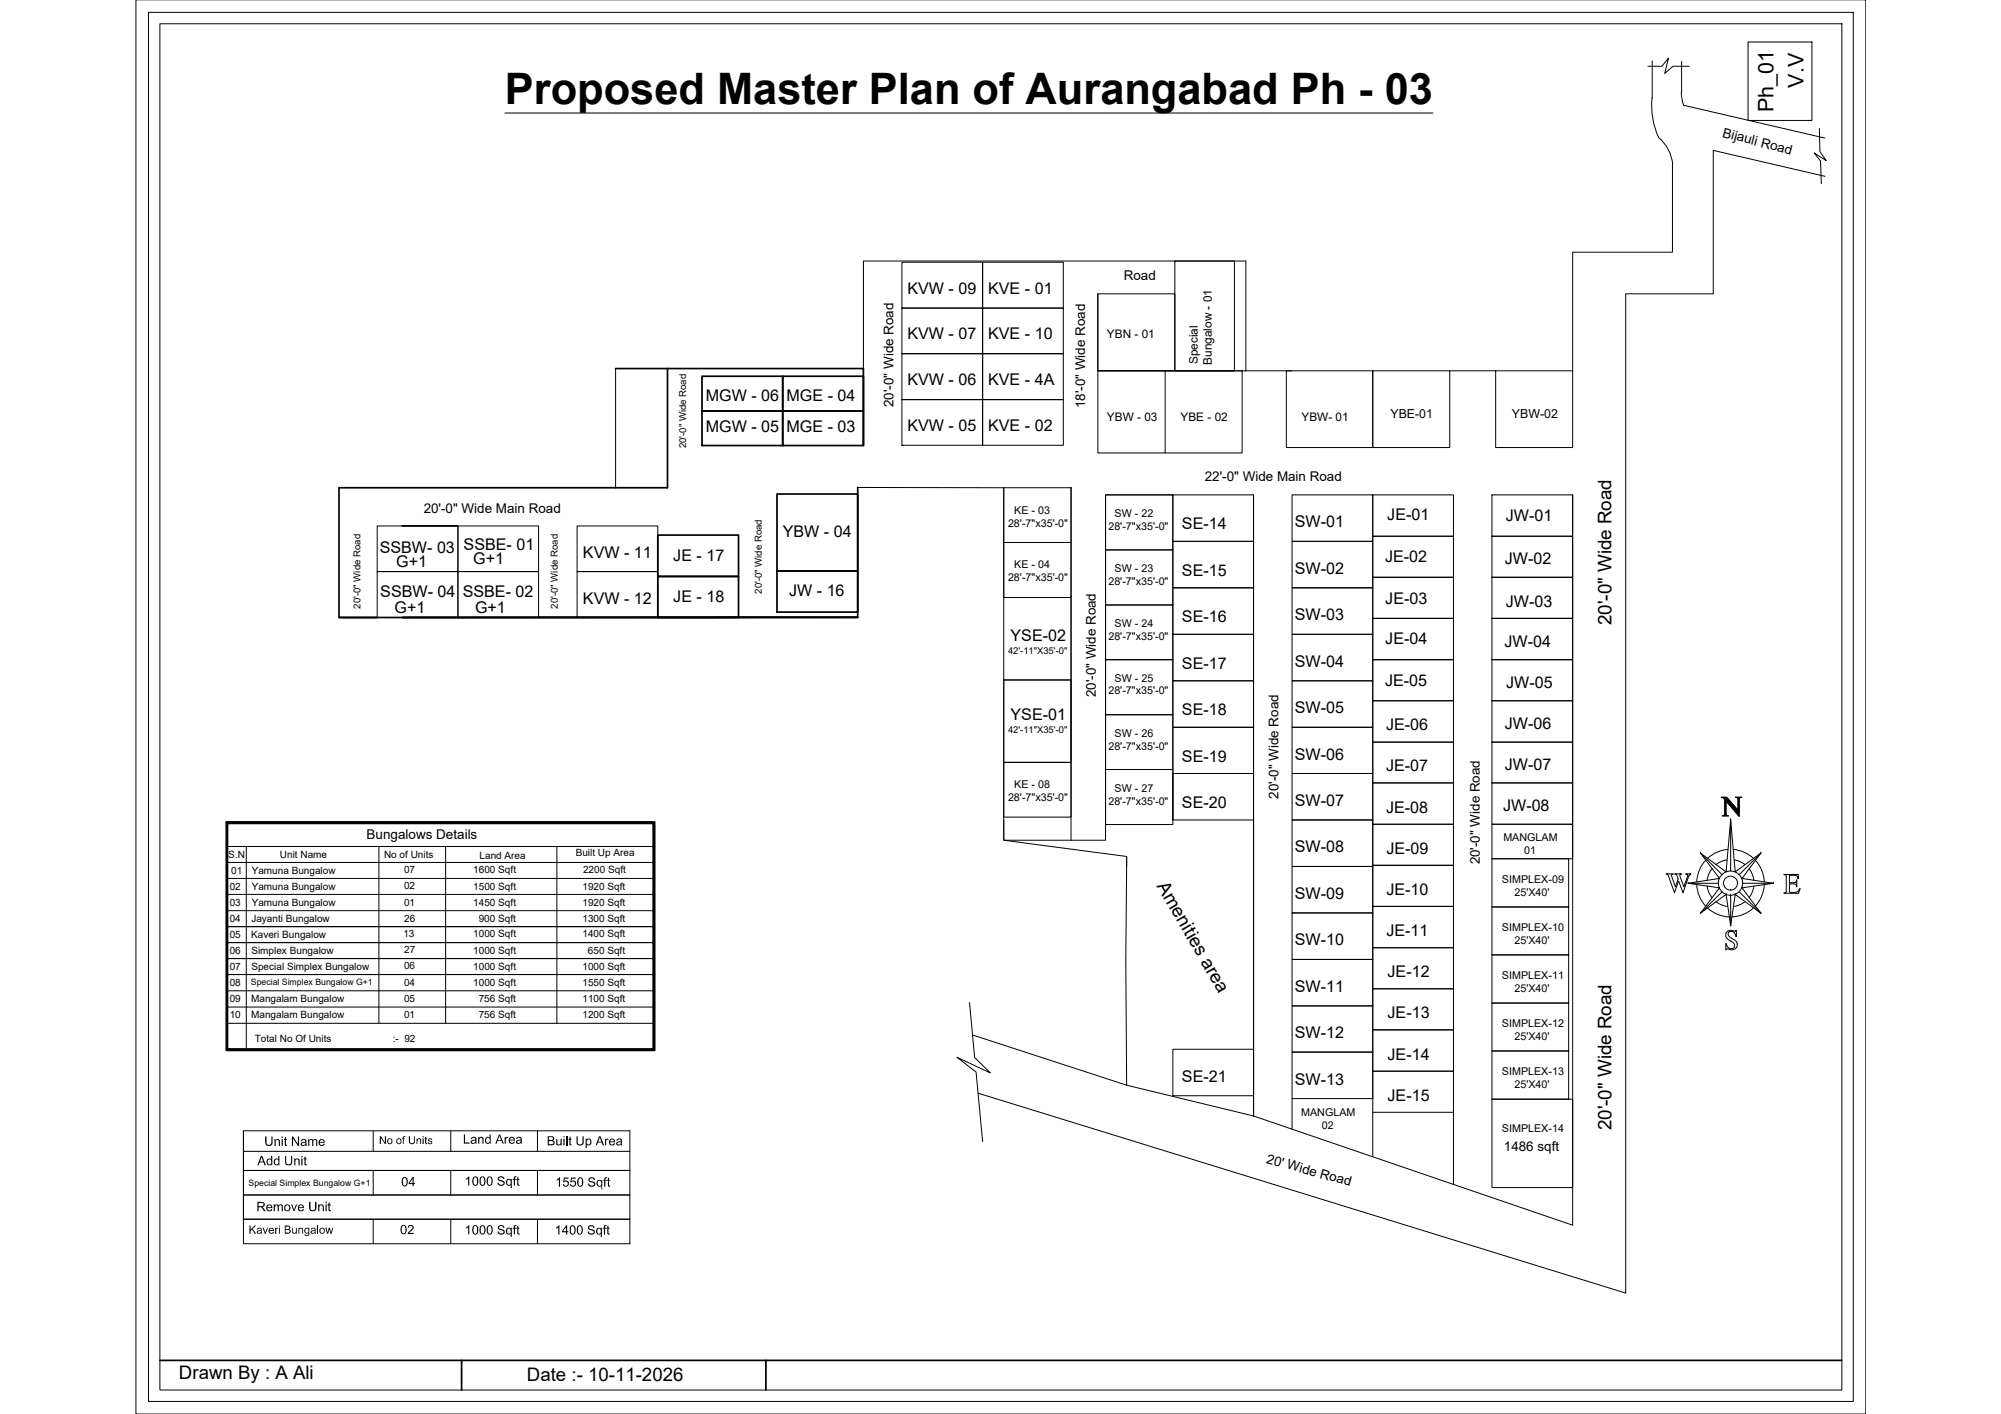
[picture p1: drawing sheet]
<svg xmlns="http://www.w3.org/2000/svg" width="297mm" height="210mm" viewBox="0 0 297 210" stroke-linecap="round" stroke-linejoin="round" font-family="sans-serif">
<!-- layer: PDF4_Geometry -->
<g fill="none" stroke="#000" stroke-width=".15">
<path d="M244.6 9.8h2.1l1-1.2-.6 2.3 1.3-1.1h2.4M245.2 14.5a11.3 11.3 0 0 0 1 6 5.7 5.7 0 0 1 2.1 3.9v13h-14.8v17.6M245.3 9v5.6M249.6 13.7l.1 1.2 .2 .8M249.6 9.1v4.6M250 15.6l20.9 4.9M259.5 6.2h9.5v11.7h-9.5zM270.1 19.1l.1 3.4 .9 1.3-1.8-1.1 .9 1.2 .2 3.4M270.9 26.2l-16.6-3.9v21.3h-13v148.4l-96.1-29.7M173 55h-10v12.2h10M173 55h11.4v12.2h-11.4zM184.9 55h6.9"/>
<path d="M191 55h12.8v11.4h-12.8zM203.8 55h11.4v11.4h-11.4zM215.2 55h6.8M222 55h11.5v11.4h-11.5zM149 72.4v52.3h15.1v-51.2h10M149 72.4h10v8.1h-10zM159 72.4v52.3M164.1 73.5h10v8.1h-10zM174.1 73.5h12v6.9h-12zM186.1 73.5v92.2v-44v44l47.4 16.2v-108.4M191.8 73.5h12v6.9h-12zM203.8 73.5h12v6.1h-12z"/>
<path d="M203.8 79.6h12v6.1h-12zM221.5 73.5h12v6.1h-12zM221.5 79.6h12v6.1h-12zM149 80.5h10v8.2h-10zM164.1 81.6h10v8.2h-10zM164.1 89.8h10v8.1h-10zM164.1 97.9h10v8.2h-10zM174.1 80.4h12v6.9h-12zM174.1 87.3h12v6.9h-12zM174.1 94.2h12v6.9h-12zM191.8 80.4h12v6.9h-12zM191.8 87.3h12v6.9h-12z"/>
<path d="M191.8 94.2h12v6.9h-12zM203.8 85.7h12v6.1h-12zM203.8 91.8h12v6.1h-12zM203.8 97.9h12v6.1h-12zM221.5 85.7h12v6.1h-12zM221.5 91.8h12v6.1h-12zM221.5 97.9h12v6.1h-12zM149 113.2h10v8.1h-10zM164.1 106.1h10v8.1h-10zM164.1 114.2h10v8.2h-10zM174.1 101.1h12v6.9h-12zM174.1 108h12v6.8h-12z"/>
<path d="M174.1 114.8h12v6.9h-12zM174.1 114.8v6.9M191.8 101.1h12v6.9h-12zM191.8 108h12v6.8h-12zM191.8 114.8h12v6.9h-12zM203.8 104h12v6.2h-12zM203.8 110.2h12v6h-12zM203.8 116.2h12v6.2h-12zM221.5 104h12v6.2h-12zM221.5 110.2h12v6h-12zM221.5 116.2h12v6.2h-12zM149 121.7v3l18.2 2.4-.1 15.3 .1 18.7 18.9 4.6"/>
<path d="M167.2 127.1v1.5M191.8 121.7h12v6.9h-12zM191.8 128.6h12v6.9h-12zM191.8 135.5h12v6.9h-12zM203.8 122.4h12v6.1h-12zM221.5 122.4h12v5.1h-12zM221.5 127.5h11.4v7.1h-11.4zM221.5 134.6h11.4v7.1h-11.4zM143.9 148.8l.8 8.2 2.3 2.3-4.9-2.4 2.8 2.2 1 10.4M174.1 155.8h12v6.9h-12zM191.8 142.4h12v6.9h-12zM191.8 149.3h12v6.9h-12z"/>
<path d="M191.8 156.2h12v6.9h-12zM203.8 140.7h12v6.1h-12zM203.8 146.8h12v6.1h-12zM203.8 152.9h12v6.1h-12zM203.8 159h12v6.1h-12zM221.5 141.7h11.4v7.2h-11.4zM221.5 148.9h11.4v7.1h-11.4zM221.5 156h11.4v7.2h-11.4zM191.8 163.1v4.5M203.8 165.1v6.6M215.8 165.1v10.7M221.5 163.2h12v13.1h-12z"/>
</g>
<!-- layer: PDF4_Text -->
<path d="M203.8 128.5h12v6h-12zM203.8 134.5h12v6.2h-12z" fill="none" stroke="#000" stroke-width=".15"/>
<!-- layer: 0 -->
<g fill="none" stroke="#000" stroke-width=".15">
<path d="M133.9 38.9h12v6.8h-12zM145.9 38.9h11.9v6.8h-11.9zM91.4 54.7v17.7M133.9 59.3h12v6.8h-12zM133.9 52.5h12v6.8h-12zM133.9 45.7h12v6.8h-12zM145.9 59.3h11.9v6.8h-11.9zM145.9 52.5h11.9v6.8h-11.9zM145.9 45.7h11.9v6.8h-11.9zM163 43.6v11.4h21.9v-16.3h-56.7v27.4M163 43.6h11.4v11.4h-11.4zM174.4 55h8.8"/>
<path d="M56 78.1h12v6.8h-12zM68 78.1h12v6.8h-12zM85.7 78.1h11.9v6.8h-11.9zM127.3 72.4h21.7M56 84.9h12v6.8h-12zM68 84.9h12v6.8h-12zM85.7 84.9h11.9v6.8h-11.9zM159 88.4v24.5M149 100.9h10v12.3h-10zM149 100.9h10M255.6 118.4h.7M255.8 118.4h.6"/>
<path d="M255.8 118.5h.6M255.9 118.5h.5M255.9 118.5l2.1 2.4M256 118.5l2 2.4M256.1 118.8v2.2M256.1 118.5l1.9 2.3M256.1 118.5l1.9 2.2M256.2 118.8v2.2M256.2 118.5l1.8 2.1M256.2 118.9h.1M256.3 118.5l1.7 2M256.4 118.5l1.6 1.9"/>
<path d="M256.5 118.5l1.5 1.8M257.8 118.4h.6M257.9 118.4h.4M258 118.5h.1M258 118.5v2.5M258.1 118.5v2.6M258.2 118.5v2.6M258.2 118.5h.1M258.3 118.4l-.1 .2v2.6l-2-2.3M258.3 118.4l.3-.1h-1l.4 .2v.1v1.6l-1.7-1.9h-.8l.5 .4v2.2l-.3 .2h.9l-.4-.2v-2M33.8 122.2v33.5M33.8 125.7h63.2"/>
<path d="M33.8 128h63.2M33.8 130.4h63.2M33.8 132.8h63.2M33.8 135.2h63.2M33.8 137.6h63.2M33.8 139.9h63.2M36.6 125.7v30M56.2 125.7v26.2M66.2 125.7v26.2M82.7 125.7v26.2M250.6 131.1h4.5M252.4 126.6l3.2 3.3"/>
<path d="M255.3 130.4h.1M255.6 132.4l-3.2 3.2M255.8 121.1h.6M255.9 121h.4M256 121h.2M256.1 120.8l-.1 .2M256.2 120.8v.2M256.2 132.8h.1M256.2 129.4h.1M256.3 138.4a1.26 1.26 0 0 1 1.3-.2l.2-.1v.9h-.1a.64 .64 0 0 0-.4-.6 .64 .64 0 0 0-.7 .1 .67 .67 0 0 0 .5 .8 .95 .95 0 0 1 .7 1.4 1.16 1.16 0 0 1-1.4 .2l-.2 .1v-.9a.73 .73 0 0 0 .5 .6 .73 .73 0 0 0 .8-.1 .79 .79 0 0 0-.7-1 .86 .86 0 0 1-.5-1.2zM256.9 121.7l.7 7.7 3.8-2.8-2.8 3.8 4.7 .7-4.7 .7 2.8 3.8-3.8-2.8-.7 4.6-.7-4.6-3.8 2.8 2.9-3.8-4.7-.7 4.7-.7-2.9-3.8 3.8 2.8zM256.9 137.4h.1"/>
<path d="M256.9 121.7h.1M256.9 132.9h.1M256.9 132.1h.1M256.9 121.7v7.6M256.9 132.9v4.5M257.6 132.8h.1M257.6 129.4h.1M258 120.3h.1M258.2 132.4l3.2 3.2M258.6 131.8h.1M258.6 130.4h.1M258.7 131.1h4.6"/>
<path d="M261.4 135.6h.1M261.4 126.6h.1M261.4 126.6l-3.2 3.3M263.3 131.1h.1M264.8 129.8h2.1v.6a.54 .54 0 0 0-.6-.5h-.7v1.1h.9h.1l.1-.4v1l-.1-.3-.1-.1h-.9v1.2l.2 .1 .9-.1 .5-.5-.2 .7h-2.2l.4-.2v-2.4zM33.8 142.3h63.2M33.8 144.7h63.2M33.8 149.5h63.2M33.8 147.1h63.2M33.8 151.9h63.2M144.4 153.6l22.8 7.5M36.1 167.9v16.7h57.4v-16.7h-57.4v13.1h57.4"/>
<path d="M36.1 170.9h57.4M36.1 173.8h57.4M36.1 177.4h57.4M55.4 167.9v3M55.4 173.8v3.6M66.9 167.9v3M66.9 173.8v3.6M79.8 167.9v3M79.8 173.8v3.6M55.4 181v3.6M66.9 181v3.6M79.8 181v3.6"/>
<circle cx="256.9" cy="131.1" r="1.8"/>
<circle cx="256.9" cy="131.1" r="1.04"/>
</g>
<!-- layer: AR-WALL -->
<path d="M20.2 0h256.8v209.9h-256.8zM22 1.8h253.1v206.2h-253.1zM23.7 3.5h249.7v202.8h-249.7z" fill="none" stroke="#000" stroke-width=".15"/>
<!-- layer: LINE -->
<path d="M75 16.8h137.7" fill="none" stroke="#000" stroke-width=".15"/>
<!-- layer: WARDROBE -->
<path d="M253.5 134.8a5 5 0 0 0 3.2 1.3M254.7 133.9l1 .5 .8 .2M256.4 127.6l-.7 .2-1 .5M256.5 126.1a5 5 0 0 0-3 1.3M257.3 126.1a5 5 0 0 1 3 1.3M257.4 127.6l.7 .2 .9 .5M259 133.9l-1 .5-.7 .2M259.6 128.9l.6 1 .2 .8M260.3 134.8a5 5 0 0 1-3.2 1.3M260.4 131.5l-.2 .8-.6 .9M260.6 127.7a5 5 0 0 1 1.3 3.2M261.9 131.3a5 5 0 0 1-1.3 3.2" fill="none" stroke="#000" stroke-width=".15"/>
<!-- layer: A2 -->
<path d="M174.4 38.7h8.8v16.3h-8.8z" fill="none" stroke="#000" stroke-width=".15"/>
<!-- layer: 0 -->
<g fill="none" stroke="#000" stroke-width=".25">
<path d="M91.4 54.7h36.8v11.4M99.1 54.7v17.7h-48.8v19.3h5.7M104.2 55.9h12v5.1h-12zM116.2 55.9h12v5.1h-12zM59.7 78.1h8.3M97.6 79.4h12v6.2h-12zM104.2 61h12v5.1h-12zM115.3 73.3h12v11.5h-12zM116.2 61h12v5.1h-12zM127.3 72.4v19.2l-67.6 .1 67.6-.1M50.3 91.7h77M97.6 85.6h12v6.1h-12z"/>
<path d="M115.3 84.8h12v6.1h-12zM33.6 122h63.6v33.9h-63.6zM33.7 122.1h63.4v33.7h-63.4zM33.8 122.2h63.2v33.5h-63.2zM23.7 201.9h249.7M68.5 201.9v4.4M113.7 201.9v4.4"/>
</g>
<g fill="#000">
<path d="M39.4 168.7h.2v.8a.36 .36 0 0 0 .3 .4 .36 .36 0 0 0 .4-.4v-.8h.2l-.1 1.2-.2 .2h-.3a.45 .45 0 0 1-.5-.5zM40.8 169.1h.1v.2a.36 .36 0 0 1 .4-.2 .36 .36 0 0 1 .3 .4v.6h-.2v-.6a.25 .25 0 0 0-.3-.3 .25 .25 0 0 0-.2 .4v.5h-.1zM40.6 178.8h.2v.2a.34 .34 0 0 1 .6 0 .31 .31 0 0 1 .4-.2 .31 .31 0 0 1 .2 .3v.7h-.2v-.6a.22 .22 0 0 0-.2-.3 .22 .22 0 0 0-.2 .3v.6h-.2v-.6a.22 .22 0 0 0-.2-.3 .22 .22 0 0 0-.2 .3v.6h-.2zM42.3 168.8h.1v.3h.2v.1h-.2v.7h.2v.2l-.3-.1v-.8h-.2v-.1h.2zM42.3 171.6h.2v.8a.37 .37 0 0 0 .3 .5 .37 .37 0 0 0 .4-.5v-.8h.2v.9a.53 .53 0 0 1-.6 .5 .53 .53 0 0 1-.5-.6zM43.2 178.8h.2l.2 .8 .3-.8h.2l-.4 1h-.1zM43.3 168.7h.2l.7 1.1v-1.1h.2v1.4h-.2l-.7-1.1v1.1h-.2zM43.7 172h.1v.1a.34 .34 0 0 1 .5-.1 .34 .34 0 0 1 .2 .4v.6h-.2v-.6a.24 .24 0 0 0-.3-.3 .24 .24 0 0 0-.2 .3v.6h-.1zM45.2 171.8l.2-.2v.4h.1v.1h-.1v.7h.1v.2l-.3-.1v-.8h-.1v-.1h.1zM45.9 178.4h.2v.8a.36 .36 0 0 0 .3 .5 .36 .36 0 0 0 .4-.5v-.8h.2l-.1 1a.54 .54 0 0 1-.6 .4 .54 .54 0 0 1-.4-.6zM45.7 169.1h.2v.2a.34 .34 0 0 1 .6 0 .34 .34 0 0 1 .4-.2 .34 .34 0 0 1 .2 .3v.7h-.2v-.6a.22 .22 0 0 0-.2-.3 .22 .22 0 0 0-.2 .3v.6h-.2v-.6a.24 .24 0 0 0-.3-.3 .24 .24 0 0 0-.1 .4v.5h-.2zM47.2 178.8h.2v.2a.36 .36 0 0 1 .4-.2 .36 .36 0 0 1 .3 .4v.6h-.2v-.6a.26 .26 0 0 0-.3-.3 .26 .26 0 0 0-.2 .4v.5h-.2z"/>
<path d="M48.8 178.6l.1-.2v.4h.2v.2h-.2v.6h.2v.2h-.2l-.1-.2v-.6h-.2zM56.4 168.7h.1l.6 .9v-.9h.2v1.1h-.2l-.6-.9v.9h-.1zM59.8 168.8l.4-.1-.1 .1a.15 .15 0 0 0-.2 0 .15 .15 0 0 0 0 .2h.2v.1h-.2v.7h-.1v-.7h-.1l.1-.1zM60.7 168.7h.2v.6a.31 .31 0 0 0 .3 .4 .31 .31 0 0 0 .3-.4v-.6h.1v.6a.45 .45 0 0 1-.5 .6 .45 .45 0 0 1-.4-.6zM61.8 169l.2 .1v-.1a.3 .3 0 0 1 .4 0 .3 .3 0 0 1 .1 .3v.5h-.1v-.5a.22 .22 0 0 0-.3-.2 .22 .22 0 0 0-.1 .3v.4h-.2zM63.1 168.8l.2-.1v.3h.1l-.1 .1v.6h.1v.2l-.3-.2v-.6h-.1zM63.5 169.1l.2-.1a.39 .39 0 0 1 .5 .2h-.2a.14 .14 0 0 0-.1-.2 .14 .14 0 0 0-.2 .1 .14 .14 0 0 0 .1 .2 .31 .31 0 0 1 .3 .1 .31 .31 0 0 1 0 .4 .36 .36 0 0 1-.6-.2h.1a.19 .19 0 0 0 .2 .2 .19 .19 0 0 0 .2-.3h-.1a.31 .31 0 0 1-.4-.4zM69.2 174.9l.5-.3v1.4h-.2v-1.1l-.3 .2zM68.9 168.4h.1v1.2h.7v.2h-.8zM71 168.8h.1v.1a.34 .34 0 0 1 .5-.1 .34 .34 0 0 1 .2 .4v.6h-.2v-.6a.24 .24 0 0 0-.2-.3 .24 .24 0 0 0-.3 .3v.6h-.1zM73.9 174.8l.4-.2h.2a.32 .32 0 0 1 .4 .4h-.2a.32 .32 0 0 0-.3-.2 .32 .32 0 0 0-.3 .3l.6 .2a.42 .42 0 0 1 .2 .5 .42 .42 0 0 1-.6 .2l-.4-.2v-.2h.1a.37 .37 0 0 0 .4 .3 .37 .37 0 0 0 .3-.4l-.4-.1a.42 .42 0 0 1-.4-.6zM74.9 168.8h.2v.1l.2-.1h.2l-.1 .2h-.3v.8h-.2z"/>
<path d="M76.3 174.7l.4-.1v.2h-.3v.2h.2v.1h-.2v.9h-.1v-.9h-.2v-.1h.2zM76.8 174.8l.1-.1v.3h.2v.1h-.2v.7l.3 .2a.25 .25 0 0 1-.3 0 .25 .25 0 0 1-.1-.3v-.6h-.1v-.1h.1zM82.6 175.1l.5-.3v1.4h-.1v-1.1l-.3 .2zM82.6 169.1h.1v.5a.24 .24 0 0 0 .3 .3 .24 .24 0 0 0 .2-.3v-.5h.2v.9h-.2v-.1a.35 .35 0 0 1-.4 .1 .35 .35 0 0 1-.2-.4zM83.7 174.8h.7v.2h-.6v.3a.46 .46 0 0 1 .6 .3 .46 .46 0 0 1-.3 .6 .46 .46 0 0 1-.5-.4h.1a.3 .3 0 0 0 .4 .2 .3 .3 0 0 0 .2-.4 .3 .3 0 0 0-.5-.2l-.2 .1zM84.1 168.7h.1v1.3h-.1zM84.8 174.8h.7v.2h-.6v.3a.45 .45 0 0 1 .6 .3 .45 .45 0 0 1-.3 .6 .45 .45 0 0 1-.6-.4h.2a.29 .29 0 0 0 .3 .2 .29 .29 0 0 0 .2-.4 .29 .29 0 0 0-.3-.2l-.2 .1h-.1zM84.5 168.8l.2-.1v.4h.2v.1h-.2v.7h.2v.1l-.4-.1v-.7h-.1v-.1h.1zM85.6 168.7h.2v.7a.37 .37 0 0 0 .3 .5 .37 .37 0 0 0 .4-.5v-.7h.1v.9a.54 .54 0 0 1-.6 .4 .54 .54 0 0 1-.4-.6zM87.4 174.9l.5-.1a.37 .37 0 0 1 .4 .3l-.1 .1a.33 .33 0 0 0-.4-.3 .33 .33 0 0 0-.3 .3l.5 .2a.4 .4 0 0 1 .4 .5 .4 .4 0 0 1-.6 .3l-.4-.2-.1-.3h.1a.39 .39 0 0 0 .4 .3 .39 .39 0 0 0 .4-.3l-.5-.2a.38 .38 0 0 1-.3-.2 .38 .38 0 0 1 0-.4zM89.7 174.9l.5-.1-.1 .1h-.2v.2h.2v.2h-.2v.9h-.2v-.9h-.1zM89.8 169.1h.1v.1l.2-.2 .3 .1-.1 .1h-.2l-.1 .1v.7h-.2z"/>
<path d="M90.2 174.9l.2-.1v.3h.2v.2h-.2v.7h.2v.2l-.4-.1v-.8h-.1v-.2h.1zM37 181.9h.2v.6l.6-.6h.2l-.5 .5 .5 .7h-.2l-.4-.6-.2 .2v.4h-.2zM39 182.3h.1l.3 .7 .3-.7h.1l-.4 .8h-.1zM40.8 182.3h.2v.1l.1-.1h.2v.1h-.2l-.1 .1v.6h-.2zM43.4 182.3h.1v.4a.22 .22 0 0 0 .2 .3 .22 .22 0 0 0 .2-.3v-.4h.2v.8h-.2v-.1a.31 .31 0 0 1-.3 .1 .31 .31 0 0 1-.2-.3zM44.3 182.3h.2a.29 .29 0 0 1 .3 0 .29 .29 0 0 1 .2 .3v.5h-.1v-.5a.21 .21 0 0 0-.3-.2 .21 .21 0 0 0-.2 .2v.5h-.1zM47.1 181.9h.1v1.2h-.1zM48.3 182.3h.2l.1 .6 .2-.6h.2l.1 .6 .2-.6h.2l-.3 .8h-.1l-.2-.6-.2 .6h-.2zM60.6 182l.2-.2 .4 .1a.43 .43 0 0 1 .2 .4 .43 .43 0 0 1-.3 .4l-.4 .3h.7v.2h-.9l.1-.3 .5-.4a.28 .28 0 0 0 .1-.4 .28 .28 0 0 0-.3-.2 .28 .28 0 0 0-.2 .4l-.2-.1zM69.2 182.2l.5-.3v1.3h-.2v-1l-.3 .2zM73.9 182l.5-.2a.52 .52 0 0 1 .5 .5h-.2a.3 .3 0 0 0-.3-.3 .3 .3 0 0 0-.3 .3l.5 .2a.41 .41 0 0 1 .3 .5 .41 .41 0 0 1-.6 .3l-.4-.2v-.3l.1 .1a.37 .37 0 0 0 .4 .2 .37 .37 0 0 0 .3-.3l-.5-.2a.35 .35 0 0 1-.3-.6zM76.3 181.9h.4v.1h-.3v.3h.2v.1h-.2v.8h-.1v-.8h-.2v-.1h.2z"/>
<path d="M76.8 182l.1-.1v.4h.2v.1h-.2v.7h.2v.2l-.3-.2v-.7h-.1v-.1h.1zM82.5 182.2l.5-.3v1.4h-.1v-1.1l-.3 .2zM87.3 182l.2-.1h.2a.44 .44 0 0 1 .6 .4h-.2a.33 .33 0 0 0-.3-.3 .33 .33 0 0 0-.4 .3l.4 .2a.43 .43 0 0 1 .5 .5 .43 .43 0 0 1-.6 .3 .43 .43 0 0 1-.5-.5h.2a.36 .36 0 0 0 .4 .3 .36 .36 0 0 0 .3-.3l-.4-.2a.37 .37 0 0 1-.4-.2 .37 .37 0 0 1 0-.4zM89.7 181.9h.4l-.1 .1h-.2v.3h.2v.1h-.2v.9h-.2v-.9h-.1v-.1h.1zM90.2 182l.1-.1v.4h.2v.1h-.2v.7h.2v.2h-.2l-.1-.2v-.7h-.2v-.1h.2z"/>
<path d="M38.2 178.4h.7a.36 .36 0 0 1 .4 .4 .36 .36 0 0 1-.4 .4l.5 .6h-.2l-.4-.6h-.4v.6h-.2zM38.4 178.6v.4h.4a.25 .25 0 0 0 .3-.2 .25 .25 0 0 0-.3-.2z"/>
<path d="M38.7 171.6h.2l.6 1.4h-.2l-.2-.4h-.5l-.2 .4h-.2zM38.8 171.8l-.2 .6h.5z"/>
<path d="M39.7 172.1l.1-.1h.3l.1 .1v-.5h.2v1.4h-.1v-.1h-.1a.51 .51 0 0 1-.6-.2 .51 .51 0 0 1 .1-.6zM39.9 172.1a.39 .39 0 0 0-.2 .5 .39 .39 0 0 0 .5 .2v-.2a.36 .36 0 0 0-.3-.5z"/>
<path d="M39.7 178.9l.1-.1a.46 .46 0 0 1 .7 .5l-.8 .1a.28 .28 0 0 0 .2 .3 .28 .28 0 0 0 .3-.2h.2a.49 .49 0 0 1-.7 .2 .49 .49 0 0 1-.1-.7zM39.7 179v.2h.5a.27 .27 0 0 0-.1-.3 .27 .27 0 0 0-.4 .1z"/>
<path d="M40.8 172.1a.39 .39 0 0 1 .5 0v-.5h.2v1.4h-.2v-.1h-.1a.52 .52 0 0 1-.6-.2 .52 .52 0 0 1 .2-.6zM41 172.1a.42 .42 0 0 0-.2 .5 .42 .42 0 0 0 .4 .3l.1-.2a.38 .38 0 0 0 0-.4 .38 .38 0 0 0-.3-.2z"/>
<path d="M41.8 169.1h.2v1h-.2zM41.8 168.7h.2v.2h-.2z"/>
<path d="M42.1 179.3a.5 .5 0 0 1 1 0 .5 .5 0 0 1-1 0zM42.5 179l-.1 .2a.34 .34 0 0 0 .3 .5 .34 .34 0 0 0 .2-.6l-.2-.2z"/>
<path d="M44.7 172h.2v1h-.2zM44.7 171.6h.2v.2h-.2z"/>
<path d="M44.4 178.9l.1-.1a.42 .42 0 0 1 .5 .1 .42 .42 0 0 1 .1 .4h-.7a.28 .28 0 0 0 .2 .4 .28 .28 0 0 0 .3-.2h.2a.48 .48 0 0 1-.7 .2 .48 .48 0 0 1-.1-.7zM44.5 179l-.1 .2h.5a.26 .26 0 0 0-.1-.3 .26 .26 0 0 0-.3 .1z"/>
<path d="M44.7 169.2l.2-.1a.39 .39 0 0 1 .4 0 .39 .39 0 0 1 .2 .4v.6h-.1l-.1-.1-.1 .1a.31 .31 0 0 1-.5-.1 .31 .31 0 0 1 .1-.4l.4-.1a.18 .18 0 0 0 .1-.2 .18 .18 0 0 0-.3-.1l-.2 .2h-.2zM44.8 169.7a.24 .24 0 0 0 .3 .3 .24 .24 0 0 0 .1-.4z"/>
<path d="M47.4 169.2l.2-.1a.45 .45 0 0 1 .4 .1 .45 .45 0 0 1 .2 .4h-.7a.28 .28 0 0 0 .2 .4 .28 .28 0 0 0 .3-.2l.2 .1a.51 .51 0 0 1-.7 .1 .51 .51 0 0 1-.1-.7zM47.6 169.3l-.1 .2h.5a.32 .32 0 0 0-.4-.2z"/>
<path d="M48.3 178.8h.2v1h-.2zM48.3 178.4h.2v.2h-.2z"/>
<path d="M57.4 169.4a.45 .45 0 0 1 .9 0 .45 .45 0 0 1-.9 0zM57.7 169.1a.29 .29 0 0 0-.1 .5 .29 .29 0 0 0 .5 0 .3 .3 0 0 0 0-.4 .3 .3 0 0 0-.4-.1z"/>
<path d="M58.8 169.4a.42 .42 0 0 1 .8 0 .42 .42 0 0 1-.8 0zM59 169.1a.32 .32 0 0 0 0 .5 .32 .32 0 0 0 .4 0 .29 .29 0 0 0 0-.4 .29 .29 0 0 0-.4-.1z"/>
<path d="M59.7 174.9a.48 .48 0 0 1 .6-.1 .48 .48 0 0 1 .2 .6v.3a.46 .46 0 0 1-.5 .4 .46 .46 0 0 1-.4-.7zM59.9 174.9l-.1 .6a.31 .31 0 0 0 .1 .4 .31 .31 0 0 0 .4 0l.1-.5a.39 .39 0 0 0-.4-.5z"/>
<path d="M61.2 174.7h.2v.9h.2v.2h-.2v.3h-.2v-.3h-.6v-.2zM61.2 175l-.4 .6h.4z"/>
<path d="M62.7 169h.2v.8h-.2zM62.7 168.7h.2v.1h-.2z"/>
<path d="M70.2 174.8l.2-.1a.52 .52 0 0 1 .5 .2 .52 .52 0 0 1 .1 .5v.1a.46 .46 0 0 1-.5 .5 .46 .46 0 0 1-.4-.6zM70.4 174.8l-.1 .6a.3 .3 0 0 0 .3 .5 .3 .3 0 0 0 .2-.5v-.2a.31 .31 0 0 0-.1-.3 .31 .31 0 0 0-.3-.1z"/>
<path d="M70 168.9l.2-.1a.4 .4 0 0 1 .5 .3l.1 .7h-.2v-.2l-.2 .1a.32 .32 0 0 1-.5-.1 .32 .32 0 0 1 .4-.4h.1a.18 .18 0 0 0 .1-.3 .18 .18 0 0 0-.3 0l-.2 .2h-.1zM70.1 169.4a.21 .21 0 0 0 .1 .3 .21 .21 0 0 0 .3-.1l.1-.3z"/>
<path d="M71.3 174.7h.1a.5 .5 0 0 1 .5 .1 .5 .5 0 0 1 .2 .5l-.1 .2a.44 .44 0 0 1-.4 .5 .44 .44 0 0 1-.4-.6v-.4zM71.5 174.8l-.1 .2v.4a.29 .29 0 0 0 .1 .4 .29 .29 0 0 0 .3 0l.1-.5a.39 .39 0 0 0-.4-.5z"/>
<path d="M72.3 174.8l.2-.1a.52 .52 0 0 1 .5 .1 .52 .52 0 0 1 .1 .6v.2a.43 .43 0 0 1-.5 .4 .43 .43 0 0 1-.4-.5zM72.5 174.8l-.1 .2v.5a.26 .26 0 0 0 .2 .4 .26 .26 0 0 0 .3-.3v-.5a.27 .27 0 0 0-.1-.3 .27 .27 0 0 0-.3 0z"/>
<path d="M72.1 168.9l.2-.1 .4 .1v-.5h.1v1.4h-.1v-.2a.46 .46 0 0 1-.6 0 .46 .46 0 0 1-.1-.6zM72.3 168.9l-.1 .2a.32 .32 0 0 0 0 .4 .32 .32 0 0 0 .5 0v-.3a.24 .24 0 0 0-.1-.3 .24 .24 0 0 0-.3 0z"/>
<path d="M74.1 168.4h.1l.6 1.4h-.2l-.1-.5h-.6l-.2 .5h-.2zM74.2 168.5l-.3 .7h.5z"/>
<path d="M75.2 175.1h.1a.32 .32 0 0 1 .5 0v-.1h.2v1.4h-.2v-.5a.45 .45 0 0 1-.6-.1 .45 .45 0 0 1 0-.6zM75.4 175.1l-.1 .2a.35 .35 0 0 0 0 .4 .35 .35 0 0 0 .3 .2l.2-.2v-.2a.27 .27 0 0 0 0-.3 .27 .27 0 0 0-.3-.1z"/>
<path d="M75.6 168.9l.5-.1 .3 .1v.2v.2h-.7a.31 .31 0 0 0 .2 .3 .31 .31 0 0 0 .4-.1h.1l-.1 .1a.51 .51 0 0 1-.7 0 .51 .51 0 0 1 0-.7zM75.8 169l-.1 .2h.6a.28 .28 0 0 0-.2-.3 .28 .28 0 0 0-.3 .1z"/>
<path d="M76.7 168.9a.42 .42 0 0 1 .5-.1 .42 .42 0 0 1 .3 .3v.7h-.2v-.2l-.3 .2a.31 .31 0 0 1-.4-.3 .31 .31 0 0 1 .4-.3h.1a.16 .16 0 0 0 .1-.3 .16 .16 0 0 0-.3 0l-.1 .2h-.2zM76.8 169.4a.22 .22 0 0 0 .2 .3 .22 .22 0 0 0 .2-.3l.1-.1z"/>
<path d="M81.3 168.7h.5a.34 .34 0 0 1 .4 .2 .34 .34 0 0 1-.1 .4 .38 .38 0 0 1 .2 .5 .38 .38 0 0 1-.5 .2h-.5zM81.5 168.8v.4h.3a.24 .24 0 0 0 .3-.2 .24 .24 0 0 0-.3-.2zM81.5 169.4v.5h.3a.25 .25 0 0 0 .4-.3 .25 .25 0 0 0-.4-.2z"/>
<path d="M83.6 169.1h.2v.9h-.2zM83.6 168.7h.2v.1h-.2z"/>
<path d="M85.8 175v-.1a.44 .44 0 0 1 .6-.1 .44 .44 0 0 1 .2 .6v.2a.46 .46 0 0 1-.5 .6 .46 .46 0 0 1-.4-.6zM86 174.9l-.1 .2v.4a.32 .32 0 0 0 0 .4 .32 .32 0 0 0 .4 0l.1-.5a.46 .46 0 0 0-.3-.5z"/>
<path d="M86.9 169.1h.2v.1a.43 .43 0 0 1 .6-.1 .43 .43 0 0 1 .1 .6l-.1 .1a.39 .39 0 0 1-.6 .1v.5h-.2zM87.2 169.2l-.1 .2a.32 .32 0 0 0 .1 .4 .32 .32 0 0 0 .4 0v-.2a.3 .3 0 0 0 0-.4 .3 .3 0 0 0-.4 0z"/>
<path d="M88.7 175.2l.4-.1 .2 .2v-.2h.1v1.4h-.1v-.5l-.1 .1a.51 .51 0 0 1-.6-.2 .51 .51 0 0 1 .1-.6zM88.9 175.3a.37 .37 0 0 0-.2 .5 .37 .37 0 0 0 .5 .2l.1-.2a.36 .36 0 0 0-.1-.4 .36 .36 0 0 0-.3-.1z"/>
<path d="M88.9 168.7h.2l.6 1.3h-.2l-.2-.4h-.5l-.2 .4h-.2zM89 168.8l-.2 .7h.5z"/>
<path d="M90.5 169.1h.2a.45 .45 0 0 1 .6 .5h-.7a.28 .28 0 0 0 .2 .3 .28 .28 0 0 0 .3-.2h.2l-.1 .3h-.4a.51 .51 0 0 1-.4-.3 .51 .51 0 0 1 .1-.6zM90.6 169.3v.1h.5a.27 .27 0 0 0-.2-.3 .27 .27 0 0 0-.3 .2z"/>
<path d="M91.6 169.1l.3-.1a.31 .31 0 0 1 .3 .1 .31 .31 0 0 1 .1 .3l.1 .6h-.2l-.1-.1-.3 .2a.31 .31 0 0 1-.3-.5l.2-.1 .3-.1a.19 .19 0 0 0 .1-.3 .19 .19 0 0 0-.3 .1l-.2 .1h-.1zM91.7 169.6a.21 .21 0 0 0 .1 .3 .21 .21 0 0 0 .3-.1v-.3z"/>
<path d="M38.1 182.4l.2-.1a.36 .36 0 0 1 .5 .3l.1 .5h-.3a.28 .28 0 0 1-.5-.1 .28 .28 0 0 1 .4-.4h.2a.2 .2 0 0 0-.2-.2 .2 .2 0 0 0-.2 .1h-.2zM38.3 182.8a.19 .19 0 0 0 .1 .2 .19 .19 0 0 0 .3-.1v-.2z"/>
<path d="M40 182.3a.41 .41 0 0 1 .5 0 .41 .41 0 0 1 .2 .4h-.7a.24 .24 0 0 0 .2 .3 .24 .24 0 0 0 .3-.1h.2a.43 .43 0 0 1-.7 .2 .43 .43 0 0 1-.1-.7zM40.1 182.4l-.1 .2h.5a.26 .26 0 0 0-.4-.2z"/>
<path d="M41.4 182.3h.2v.8h-.2zM41.4 181.9h.2v.2h-.2z"/>
<path d="M42.3 181.9h.4a.32 .32 0 0 1 .4 .2 .32 .32 0 0 1-.1 .4 .34 .34 0 0 1 .1 .4 .34 .34 0 0 1-.4 .2h-.4zM42.4 182.1v.3h.3a.2 .2 0 0 0 .3-.1 .2 .2 0 0 0-.3-.2zM42.4 182.6v.4h.3a.21 .21 0 0 0 .3-.2 .21 .21 0 0 0-.3-.2z"/>
<path d="M45.3 182.3h.4l.1 .1v-.1h.1v.7a.37 .37 0 0 1-.3 .5 .37 .37 0 0 1-.4-.3h.1a.26 .26 0 0 0 .4 .1 .26 .26 0 0 0 .1-.3 .43 .43 0 0 1-.6-.1 .43 .43 0 0 1 .1-.6zM45.4 182.4v.1a.29 .29 0 0 0-.1 .4 .29 .29 0 0 0 .5 0 .29 .29 0 0 0-.1-.4l-.1-.2z"/>
<path d="M46.2 182.4l.2-.1a.33 .33 0 0 1 .4 .3l.1 .5h-.3a.28 .28 0 0 1-.5-.1 .28 .28 0 0 1 .4-.4h.1a.17 .17 0 0 0 0-.3 .17 .17 0 0 0-.3 .1l-.2 .1zM46.3 182.8a.19 .19 0 0 0 .1 .2 .19 .19 0 0 0 .3-.1v-.2z"/>
<path d="M47.4 182.7a.45 .45 0 0 1 .9 0 .45 .45 0 0 1-.9 0zM47.6 182.4v.1a.3 .3 0 0 0 0 .4 .3 .3 0 0 0 .4 .1 .3 .3 0 0 0 .1-.4 .3 .3 0 0 0-.5-.2z"/>
<path d="M59.5 182h.1a.48 .48 0 0 1 .6 0 .48 .48 0 0 1 .2 .6l-.1 .2a.44 .44 0 0 1-.5 .4 .44 .44 0 0 1-.3-.6zM59.8 182l-.2 .3v.4a.28 .28 0 0 0 .2 .3 .28 .28 0 0 0 .3 0l.1-.5a.39 .39 0 0 0-.4-.5z"/>
<path d="M70.2 182.1a.45 .45 0 0 1 .6-.2 .45 .45 0 0 1 .2 .6v.3a.46 .46 0 0 1-.5 .5 .46 .46 0 0 1-.4-.6zM70.4 182l-.1 .6a.4 .4 0 0 0 .4 .5l.1-.2v-.5a.31 .31 0 0 0-.1-.3 .31 .31 0 0 0-.3-.1z"/>
<path d="M71.2 182.1a.44 .44 0 0 1 .6-.2 .44 .44 0 0 1 .2 .5v.4a.45 .45 0 0 1-.5 .5 .45 .45 0 0 1-.3-.7zM71.5 182l-.1 .3v.3a.29 .29 0 0 0 .1 .5 .29 .29 0 0 0 .4-.4v-.1a.39 .39 0 0 0-.4-.6z"/>
<path d="M72.3 182a.47 .47 0 0 1 .6-.1 .47 .47 0 0 1 .2 .6v.4a.43 .43 0 0 1-.5 .4 .43 .43 0 0 1-.4-.6zM72.5 182l-.1 .3v.5a.27 .27 0 0 0 .2 .3 .27 .27 0 0 0 .3-.3v-.5a.27 .27 0 0 0-.1-.2 .27 .27 0 0 0-.3-.1z"/>
<path d="M75.2 182.3a.37 .37 0 0 1 .6 .1v-.1h.2v1.3h-.2v-.5a.48 .48 0 0 1-.6-.1 .48 .48 0 0 1 0-.6zM75.4 182.4l-.1 .2a.31 .31 0 0 0 .1 .5 .31 .31 0 0 0 .4-.2v-.1a.31 .31 0 0 0 0-.3 .31 .31 0 0 0-.4-.1z"/>
<path d="M84.1 181.9h.1v.9h.2v.1h-.2v.4h-.2v-.4h-.6v-.1zM84 182.2l-.4 .6h.4z"/>
<path d="M84.7 182a.49 .49 0 0 1 .6 0 .49 .49 0 0 1 .2 .6l-.1 .4a.44 .44 0 0 1-.6 .2 .44 .44 0 0 1-.2-.5zM84.9 182l-.2 .3v.3a.29 .29 0 0 0 .1 .5 .29 .29 0 0 0 .4-.2v-.5a.31 .31 0 0 0-.3-.4z"/>
<path d="M85.7 182h.1a.45 .45 0 0 1 .5 0 .45 .45 0 0 1 .2 .5v.3a.47 .47 0 0 1-.5 .5 .47 .47 0 0 1-.4-.7zM85.9 182l-.1 .3v.4a.28 .28 0 0 0 .1 .4 .28 .28 0 0 0 .4-.1v-.5a.36 .36 0 0 0-.3-.5z"/>
<path d="M88.7 182.3h.4l.1 .1v-.1h.2v1.4h-.2v-.6l-.1 .1a.52 .52 0 0 1-.6-.3 .52 .52 0 0 1 .2-.6zM88.8 182.4l-.1 .2a.29 .29 0 0 0 .1 .5 .29 .29 0 0 0 .4-.2 .34 .34 0 0 0-.4-.5z"/>
</g>
<text font-size="6.4" x="75" y="15.4">Proposed Master Plan of Aurangabad Ph - 03</text>
<text font-size="6.2" x="246.6" y="133.7">W</text>
<g font-size="3.2">
<text x="263.3" y="16.7" transform="rotate(-90 263.3 16.7)">Ph_01</text>
<text x="267.7" y="13" transform="rotate(-90 267.7 13)">V.V</text>
</g>
<g font-size="2.8">
<text x="239.2" y="92.8" transform="rotate(-90 239.2 92.8)">20'-0&quot; Wide Road</text>
<text x="171.7" y="131.5" transform="rotate(60 171.7 131.5)">Amenities area</text>
<text x="239.2" y="167.8" transform="rotate(-90 239.2 167.8)">20'-0&quot; Wide Road</text>
<text x="26.6" y="204.8">Drawn By : A Ali</text>
<text x="78.2" y="205">Date :- 10-11-2026</text>
</g>
<g font-size="2.4">
<text x="134.7" y="43.6">KVW - 09</text>
<text x="146.7" y="43.6">KVE - 01</text>
<text x="134.7" y="50.4">KVW - 07</text>
<text x="146.7" y="50.4">KVE - 10</text>
<text x="104.8" y="59.5">MGW - 06</text>
<text x="116.8" y="59.5">MGE - 04</text>
<text x="134.7" y="57.2">KVW - 06</text>
<text x="146.7" y="57.2">KVE - 4A</text>
<text x="104.8" y="64.2">MGW - 05</text>
<text x="116.8" y="64.2">MGE - 03</text>
<text x="134.7" y="64">KVW - 05</text>
<text x="146.7" y="64">KVE - 02</text>
<text x="205.9" y="77.2">JE-01</text>
<text x="223.5" y="77.4">JW-01</text>
<text x="56.4" y="82.1">SSBW- 03</text>
<text x="68.8" y="81.6">SSBE- 01</text>
<text x="70.3" y="83.7">G+1</text>
<text x="86.5" y="82.8">KVW - 11</text>
<text x="100" y="83.2">JE - 17</text>
<text x="116.2" y="79.8">YBW - 04</text>
<text x="175.5" y="78.6">SE-14</text>
<text x="192.2" y="78.3">SW-01</text>
<text x="205.6" y="83.5">JE-02</text>
<text x="223.4" y="83.8">JW-02</text>
<text x="56.5" y="88.6">SSBW- 04</text>
<text x="58.8" y="84.2">G+1</text>
<text x="68.7" y="88.6">SSBE- 02</text>
<text x="86.5" y="89.6">KVW - 12</text>
<text x="100" y="89.3">JE - 18</text>
<text x="117.1" y="88.5">JW - 16</text>
<text x="175.5" y="85.5">SE-15</text>
<text x="192.2" y="85.2">SW-02</text>
<text x="205.6" y="89.7">JE-03</text>
<text x="58.6" y="91">G+1</text>
<text x="70.5" y="91">G+1</text>
<text x="150" y="95.2">YSE-02</text>
<text x="175.5" y="92.4">SE-16</text>
<text x="192.2" y="92">SW-03</text>
<text x="205.6" y="95.6">JE-04</text>
<text x="223.5" y="90.1">JW-03</text>
<text x="175.5" y="99.2">SE-17</text>
<text x="192.2" y="98.9">SW-04</text>
<text x="205.6" y="101.8">JE-05</text>
<text x="223.3" y="96.1">JW-04</text>
<text x="150" y="106.9">YSE-01</text>
<text x="175.5" y="106.1">SE-18</text>
<text x="192.2" y="105.8">SW-05</text>
<text x="223.6" y="102.2">JW-05</text>
<text x="175.5" y="113">SE-19</text>
<text x="192.2" y="112.7">SW-06</text>
<text x="205.8" y="108.4">JE-06</text>
<text x="223.4" y="108.2">JW-06</text>
<text x="175.5" y="119.9">SE-20</text>
<text x="192.2" y="119.6">SW-07</text>
<text x="205.8" y="114.5">JE-07</text>
<text x="223.4" y="114.3">JW-07</text>
<text x="205.8" y="120.6">JE-08</text>
<text x="223.1" y="120.3">JW-08</text>
<text x="192.2" y="126.5">SW-08</text>
<text x="205.8" y="126.7">JE-09</text>
<text x="192.2" y="133.4">SW-09</text>
<text x="205.8" y="132.8">JE-10</text>
<text x="192.2" y="140.3">SW-10</text>
<text x="205.8" y="139">JE-11</text>
<text x="192.2" y="147.2">SW-11</text>
<text x="206" y="145">JE-12</text>
<text x="192.2" y="154.1">SW-12</text>
<text x="206" y="151.1">JE-13</text>
<text x="175.5" y="160.6">SE-21</text>
<text x="192.2" y="161">SW-13</text>
<text x="206" y="157.3">JE-14</text>
<text x="206" y="163.4">JE-15</text>
</g>
<g font-size="2">
<text x="255.6" y="20.3" transform="rotate(15 255.6 20.3)">Bijauli Road</text>
<text x="166.8" y="41.5">Road</text>
<text x="132.7" y="60.4" transform="rotate(-90 132.7 60.4)">20'-0&quot; Wide Road</text>
<text x="161.1" y="60.6" transform="rotate(-90 161.1 60.6)">18'-0&quot; Wide Road</text>
<text x="178.8" y="71.4">22'-0&quot; Wide Main Road</text>
<text x="62.9" y="76.2">20'-0&quot; Wide Main Road</text>
<text x="162.7" y="103.5" transform="rotate(-90 162.7 103.5)">20'-0&quot; Wide Road</text>
<text x="189.8" y="118.6" transform="rotate(-90 189.8 118.6)">20'-0&quot; Wide Road</text>
<text x="54.4" y="124.5">Bungalows Details</text>
<text x="219.7" y="128.3" transform="rotate(-90 219.7 128.3)">20'-0&quot; Wide Road</text>
<text x="187.9" y="172.6" transform="rotate(15 187.9 172.6)">20' Wide Road</text>
<text x="223.3" y="170.8">1486 sqft</text>
</g>
<g font-size="1.8">
<text x="164.3" y="50.2">YBN - 01</text>
<text x="177.8" y="54.1" transform="rotate(-90 177.8 54.1)">Special</text>
<text x="179.9" y="54.2" transform="rotate(-90 179.9 54.2)">Bungalow - 01</text>
<text x="164.3" y="62.5">YBW - 03</text>
<text x="175.2" y="62.5">YBE - 02</text>
<text x="193.2" y="62.5">YBW- 01</text>
<text x="206.4" y="62">YBE-01</text>
<text x="224.4" y="62.1">YBW-02</text>
</g>
<g font-size="1.6">
<text x="150.6" y="76.3">KE - 03</text>
<text x="165.5" y="76.8">SW - 22</text>
<text x="149.6" y="78.2">28'-7&quot;x35'-0&quot;</text>
<text x="164.5" y="78.7">28'-7&quot;x35'-0&quot;</text>
<text x="149.6" y="86.3">28'-7&quot;x35'-0&quot;</text>
<text x="150.6" y="84.4">KE - 04</text>
<text x="164.5" y="86.8">28'-7&quot;x35'-0&quot;</text>
<text x="165.5" y="84.9">SW - 23</text>
<text x="164.5" y="95">28'-7&quot;x35'-0&quot;</text>
<text x="165.5" y="93.1">SW - 24</text>
<text x="165.5" y="101.2">SW - 25</text>
<text x="164.5" y="103.1">28'-7&quot;x35'-0&quot;</text>
<text x="164.5" y="111.3">28'-7&quot;x35'-0&quot;</text>
<text x="165.5" y="109.4">SW - 26</text>
<text x="149.6" y="118.9">28'-7&quot;x35'-0&quot;</text>
<text x="150.6" y="117">KE - 08</text>
<text x="164.5" y="119.4">28'-7&quot;x35'-0&quot;</text>
<text x="165.5" y="117.5">SW - 27</text>
<text x="223.2" y="124.9">MANGLAM</text>
<text x="223" y="131.1">SIMPLEX-09</text>
<text x="226.3" y="126.7">01</text>
<text x="224.8" y="133">25'X40'</text>
<text x="223" y="138.2">SIMPLEX-10</text>
<text x="224.8" y="140.1">25'X40'</text>
<text x="223" y="145.3">SIMPLEX-11</text>
<text x="224.8" y="147.2">25'X40'</text>
<text x="223" y="152.5">SIMPLEX-12</text>
<text x="224.8" y="154.4">25'X40'</text>
<text x="223" y="159.6">SIMPLEX-13</text>
<text x="224.8" y="161.5">25'X40'</text>
<text x="193.2" y="165.7">MANGLAM</text>
<text x="196.2" y="167.6">02</text>
<text x="223" y="168.1">SIMPLEX-14</text>
</g>
<g font-size="1.5">
<text x="33.9" y="127.4">S.N</text>
<text x="34.3" y="129.7">01</text>
<text x="37.4" y="129.7">Yamuna Bungalow</text>
<text x="41.6" y="127.4">Unit Name</text>
<text x="57" y="127.4">No of Units</text>
<text x="60" y="129.6">07</text>
<text x="70.3" y="129.6">1600 Sqft</text>
<text x="71.2" y="127.5">Land Area</text>
<text x="85.5" y="127.1">Built Up Area</text>
<text x="86.6" y="129.6">2200 Sqft</text>
<text x="34.1" y="132.1">02</text>
<text x="34.1" y="134.5">03</text>
<text x="34.1" y="136.9">04</text>
<text x="37.3" y="136.8">Jayanti Bungalow</text>
<text x="37.4" y="132.1">Yamuna Bungalow</text>
<text x="37.4" y="134.5">Yamuna Bungalow</text>
<text x="60" y="132">02</text>
<text x="60" y="134.4">01</text>
<text x="60" y="136.8">26</text>
<text x="70.3" y="132.1">1500 Sqft</text>
<text x="70.3" y="134.4">1450 Sqft</text>
<text x="71.1" y="136.8">900 Sqft</text>
<text x="86.5" y="132.1">1920 Sqft</text>
<text x="86.5" y="136.8">1300 Sqft</text>
<text x="86.5" y="134.4">1920 Sqft</text>
<text x="34.1" y="139.2">05</text>
<text x="34.1" y="141.6">06</text>
<text x="34.1" y="144">07</text>
<text x="37.3" y="139.2">Kaveri Bungalow</text>
<text x="37.3" y="141.6">Simplex Bungalow</text>
<text x="59.9" y="139.2">13</text>
<text x="60" y="143.9">06</text>
<text x="60" y="141.5">27</text>
<text x="70.3" y="139.2">1000 Sqft</text>
<text x="70.3" y="141.6">1000 Sqft</text>
<text x="70.3" y="143.9">1000 Sqft</text>
<text x="86.5" y="139.2">1400 Sqft</text>
<text x="86.5" y="143.9">1000 Sqft</text>
<text x="87.3" y="141.6">650 Sqft</text>
<text x="34.1" y="146.4">08</text>
<text x="34.1" y="148.8">09</text>
<text x="37.3" y="148.8">Mangalam Bungalow</text>
<text x="37.3" y="144">Special Simplex Bungalow</text>
<text x="60" y="148.7">05</text>
<text x="60" y="146.3">04</text>
<text x="70.3" y="146.3">1000 Sqft</text>
<text x="71.1" y="148.7">756 Sqft</text>
<text x="86.5" y="148.7">1100 Sqft</text>
<text x="86.5" y="146.3">1550 Sqft</text>
<text x="34.1" y="151.2">10</text>
<text x="37.3" y="151.1">Mangalam Bungalow</text>
<text x="37.8" y="154.7">Total No Of Units</text>
<text x="58.3" y="154.7">:- 92</text>
<text x="60" y="151.1">01</text>
<text x="71.1" y="151.1">756 Sqft</text>
<text x="86.5" y="151.1">1200 Sqft</text>
</g>
<g font-size="1.4">
<text x="101.9" y="66.6" transform="rotate(-90 101.9 66.6)">20'-0&quot; Wide Road</text>
<text x="113.1" y="88.2" transform="rotate(-90 113.1 88.2)">20'-0&quot; Wide Road</text>
<text x="53.5" y="90.4" transform="rotate(-90 53.5 90.4)">20'-0&quot; Wide Road</text>
<text x="82.8" y="90.4" transform="rotate(-90 82.8 90.4)">20'-0&quot; Wide Road</text>
<text x="149.6" y="97">42'-11&quot;X35'-0&quot;</text>
<text x="149.6" y="108.8">42'-11&quot;X35'-0&quot;</text>
</g>
<g font-size="1.3">
<text x="37.2" y="146.2">Special Simplex Bungalow G+1</text>
<text x="36.9" y="176.1">Special Simplex Bungalow G+1</text>
</g>
</svg>
